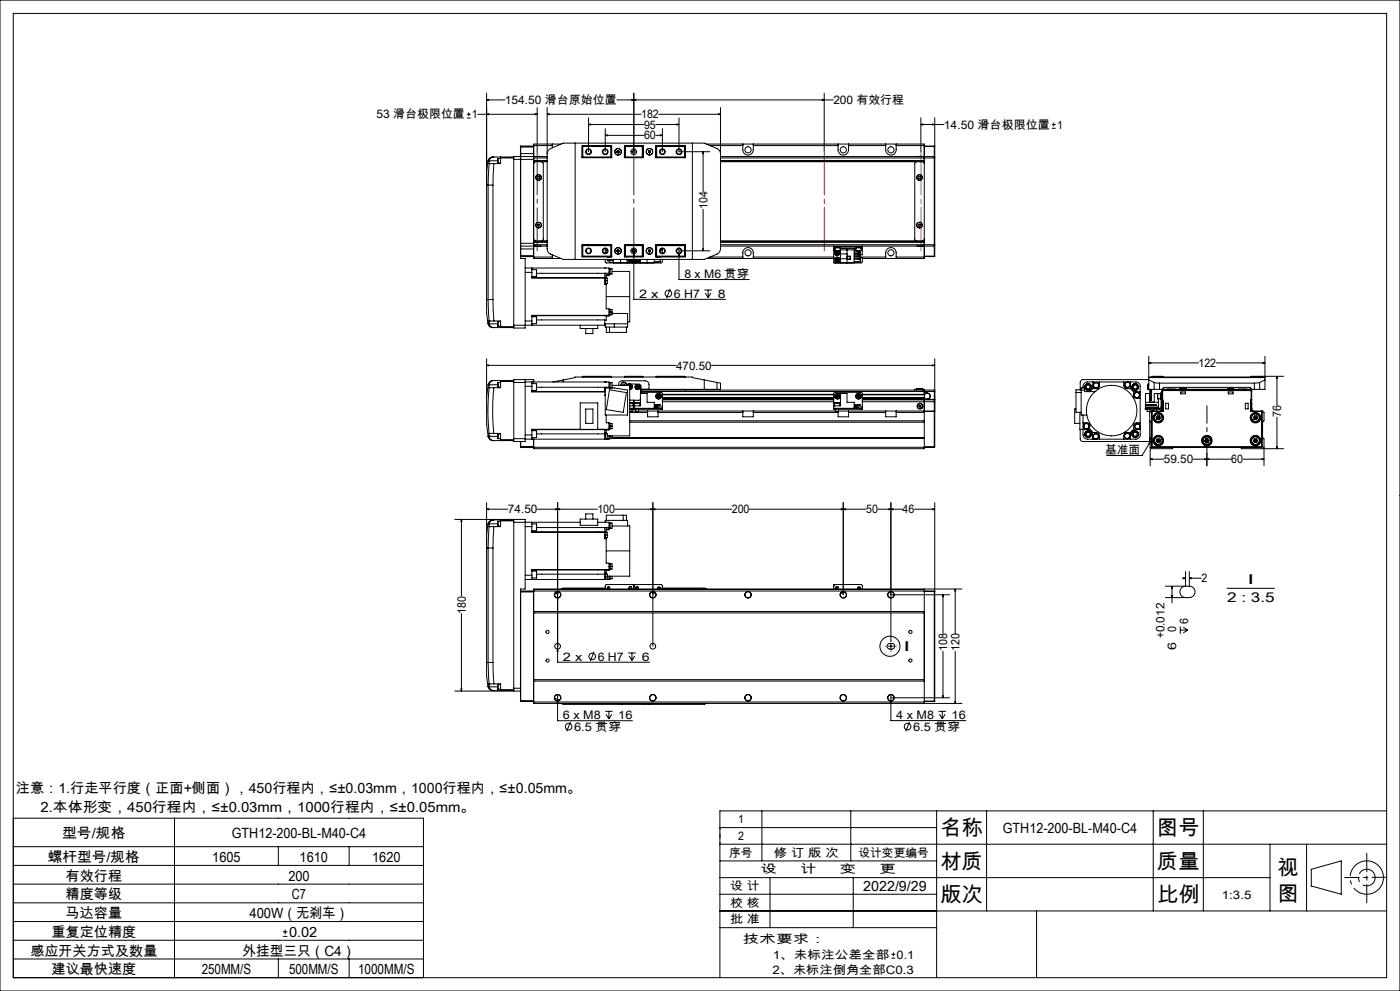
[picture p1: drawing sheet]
<svg xmlns="http://www.w3.org/2000/svg" width="420mm" height="297mm" viewBox="0 0 420 297" stroke-linecap="round" stroke-linejoin="round" font-family="sans-serif">
<g fill="none" stroke="#000" stroke-width=".3">
<path d="M0 0h420v297h-420zM4 4h412v289h-412zM140.1 35.4h1.1M140.1 34.3h1.1M140.6 33.7v1.1M143.3 34.3h17.8M146 29.9l.6-.1v.3zM146 34.3l.6-.2v.3zM146 27.9v61.9M146 29.9h5.5M160.5 34.1l.6 .2-.6 .1zM161.1 32.2v13.3"/>
<path d="M164.1 34.3l.6-.2v.3zM164.1 32.2v42.7l.3 .6 .8 .7 3.8 1.5h42.3l4.4-1.9 .4-1.2v-42.4M164.1 34.3h28.2M176.6 37.3l.6-.2v.4zM176.6 37.3h16.6M176.6 35.3v10.2M181.6 38.6v6.9M189.5 29.8l.6 .1-.6 .2zM190.1 29.9l.6-.1v.3zM190.1 27.9v17.6M196.7 37.3h7M197.6 34.3h18.5"/>
<path d="M198.7 38.6v6.9M203.1 37.1l.6 .2-.6 .2zM203.7 35.3v10.2h9.2M215.5 34.1l.6 .2-.6 .1zM246.7 29.8l.6 .1-.6 .2zM247.3 27.9v17.6M250 29.9h-64.9M276.3 37.3l.6-.2v.4zM276.3 37.3h6.9M276.3 35.3v10.2M279.8 37.1l.6 .2-.6 .2zM280.4 35.3v11.8"/>
<path d="M315.6 38.4h1.1M315.6 37.3h1.1M316.1 36.8v1.1M146.4 48.3l-.4 3.2v4h.4M146.4 48.3l.3 .1M146.4 55.5h1.5M146.4 55.5v34.3M146.7 49l-.3 6.5M146.7 49h.1M146.7 49h1.5M146.7 48.4v.6M146.7 48.2v.2"/>
<path d="M146.7 48.2h2.6M147.9 55.5v34.3M148.1 47.1h-.1a1.51 1.51 0 0 0-1.6 1.2M148.1 47.1a1.5 1.5 0 0 0-1.4 1.1M148.1 47.1h6M148.2 49l-.3 6.5M149.4 47.5v1.4M149.4 47.5h.8M149.4 48.9h.8M150.2 47.1v.2M150.2 47.3v1.7h-2M150.2 47.3h3.9"/>
<path d="M154.1 47.8v49.7M154.1 47.8h6M156.1 46.9v30.6h1.5v20.8h-3.5v-.8M156.1 46v.9M156.1 46h4M156.1 44.1h4M156.2 46.9v26.9M156.2 43.8v3.1M156.2 43.8l-.1 2.2M156.2 46.9l-.1 .1M156.2 43.8h3.9M160.1 46.9v26.9"/>
<path d="M160.1 43.8v3.1M160.1 46.9v.1M160.1 43.8h.1M160.1 46.9h.1M160.1 47v.8M160.1 47.8v25.1M160.1 48.1h4M160.1 43.6h5.6M160.1 47.3h4M160.5 46.9h1.8M161.4 52.9h.3l.2 .3-.2 .3h-.3l-.2-.3zM162.4 48.5l.6 .4v22.8l-.6 .5"/>
<path d="M164.1 48.5h-3.4l-.6 .5M164.1 46.9h-10v.9M164.1 46.1l.2-.7 .6-.7 4.1-1.8h42.3l4.1 1.8 .5 .5 .2 .9M165.7 43.2v1.1M168.3 43.2h-8.2v3.7M172.5 42.9v34.8M174.6 46.9h.1M174.6 43.7h8.9v3.6h-8.9zM174.7 43.8v3.5M174.7 43.8h8.8M174.7 43.8l.1 .1M174.8 47.1h8.5"/>
<path d="M174.8 43.9h8.5M174.8 43.9v3.2M174.8 47.1l-.1 .1h8.8M181.6 40.6l.6-.2v.3zM181.6 40.6h11.6M183.3 43.9l.1-.1v3.4l-.1-.1M183.3 43.9v3.2M185.1 45.6l.3 .2M185.1 45.3v.3M185.4 45.2l.3 .1M185.4 45.2l-.3 .1M185.7 45.3v.3"/>
<path d="M185.7 45.6l-.3 .2M187.3 43.7l.1 .1M187.3 43.7h5.6v3.6h-5.6zM187.3 43.8h5.6l-.2 .1M187.4 43.8v3.4l.2-.1M187.4 43.8l.2 .1M187.6 47.1h5.1M187.6 43.9h5.1M187.6 43.9v3.2M192.7 43.9v3.2M192.7 47.1l.2 .1h-5.6M194.6 45.6l.2 .2"/>
<path d="M194.6 45.3v.3M194.8 45.2l.3 .1M194.8 45.2l-.2 .1M195.1 45.3v.3M195.1 45.6l-.3 .2M196.7 40.6h2M196.7 43.7h8.9v3.6h-8.9zM196.7 43.8h8.9M197 43.9l-.1-.1v3.4l.1-.1M197 47.1h8.4M197 43.9h8.4M197 43.9v3.2"/>
<path d="M197.4 43.7v.1M198.1 40.4l.6 .2-.6 .1zM205.4 43.9v3.2M205.4 47.1l.2 .1h-8.9M205.6 43.8v3.5M205.6 46.9h.1M205.6 43.8l-.2 .1M207.7 42.9v34.8M210.9 45.5l.2 .6h-.3zM210.9 45.5v11.9M211.9 43.2h65.4v34.3h-18.6M213 43.6h9.8"/>
<path d="M216.1 48.5h60.6l.6 .5M216.1 46.9h64.2M216.1 48.1h61.2M216.1 47.3h64.2M222.8 43.2v1.7a1.57 1.57 0 0 0 1.6 1.6 1.57 1.57 0 0 0 1.6-1.6v-1.7M226 43.6h25.4M251.4 43.2v1.7a1.57 1.57 0 0 0 1.6 1.6 1.57 1.57 0 0 0 1.6-1.6v-1.7M254.6 43.6h11.1M265.7 43.2v1.7a1.57 1.57 0 0 0 1.6 1.6 1.57 1.57 0 0 0 1.6-1.6v-1.7M268.9 43.6h8.4M275 48.5l-.6 .4v22.8l.6 .5M275.1 46.9h1.8"/>
<path d="M275.5 53.1l.3-.2h.3l.1 .4-.3 .2-.3-.1zM277.3 43.8h3M277.3 43.9h3M280.3 46.9v.4M280.3 47.3h.1M280.3 46.9l.1 .2M280.3 43.8v.1M280.3 43.9v3M280.3 47.3v26M280.4 47.1v.2M280.4 47.3v26M156.1 76.6h4"/>
<path d="M156.1 72.9h4M156.1 73.7l.1 .1M156.1 74.6h4M156.1 76.8l.1 .1M156.2 73.8v3.1M156.2 73.8h7.9M156.2 76.9h3.9M160.1 73.8v3.1M160.1 71.6l.5 .6h3.5M160.1 73.7h.1M160.1 72.9v.8M160.1 73.8v3.7h8.2"/>
<path d="M160.1 72.5h4M160.1 77h5.6M160.1 73.3h4M160.1 73.7v.1M160.1 76.8v.1M160.5 73.8h1.8M161.3 67.4l.2-.2 .3 .1 .1 .3-.3 .2zM165.7 76.4v1.1M174.6 73.8h.1M174.6 73.4h8.9v3.6h-8.9zM174.7 73.4v3.5M174.7 76.9h8.8"/>
<path d="M174.8 73.6v3.2M174.8 76.8h8.5M174.8 73.6h8.5M174.8 76.8l-.1 .1M181.6 77.7v.8l.3 .3h8M181.6 74.5v1.4M181.9 75.1h.4M181.9 74.6v.5M182.2 77h.1M182.2 77.7v.4h1.8M182.3 75.2l-.1 .3M182.4 78.1h.3"/>
<path d="M182.9 78.1v.6h1.1M182.9 76.9v.1M183.3 73.6l.1-.1v3.4l-.1-.1M183.3 73.6v3.2M183.5 73.5h-8.8l.1 .1M184 77.7v1.1h12.3v-1.1M185.1 75.3l.3 .2M185.1 75v.3M185.4 74.9l.3 .1M185.4 74.9l-.3 .1M185.7 75v.3M185.7 75.3l-.3 .2"/>
<path d="M186.2 77.7v1.1M187.3 73.4h5.6v3.6h-5.6zM187.3 73.5h5.6l-.2 .1M187.4 76.9l-.1 .1M187.6 73.6l-.2-.1v3.4M187.6 73.6v3.2M187.6 76.8h5.1M187.6 73.6h5.1M187.6 76.8l-.2 .1M187.9 76.9v.1M188 76.9v.1M188.1 77.7v1.1"/>
<path d="M188.2 78h1.5M188.2 78h1.6M188.2 77.7v.3M188.4 78a.78 .78 0 0 0 .9 .5 .78 .78 0 0 0 .6-.8 .78 .78 0 0 1-.6 .9 .78 .78 0 0 1-.9-.6zM188.6 76.9v.1M188.8 78l.2 .2M189.1 78l-.1 .2M189.3 78l.1 .1M189.4 78.1l-.4 .1M189.4 78v.1M189.7 78h.1M189.7 75.1h.1"/>
<path d="M189.7 75.3l.1 .2M189.8 75.1h-.1M189.8 75v.1M189.8 77.7v.3M189.8 74.9h.6M190.1 76.1l.2 .6h-.3zM190.1 74.3v15.4h27.6M190.4 77.7a.78 .78 0 0 0 .6 .9 .78 .78 0 0 0 .9-.6 .76 .76 0 0 1-.9 .5 .76 .76 0 0 1-.6-.8M190.5 78h.1M190.5 75.1h.1M190.5 78h1.6M190.5 75v.1"/>
<path d="M190.5 77.7v.3M190.5 75.3l-.1 .2M190.8 78l.4 .2M191.2 78v.2M191.5 78l-.3 .2M191.7 76.9v.1M192.1 77.7v.3M192.1 77.7v1.1M192.3 76.9v.1M192.7 76.8l.2 .1h-5.6M192.7 73.6v3.2M194.1 77.7v1.1"/>
<path d="M194.6 75.3l.2 .2M194.6 75v.3M194.8 74.9l.3 .1M194.8 74.9l-.2 .1M195.1 75v.3M195.1 75.3l-.3 .2M196.7 73.4h8.9v3.6h-8.9zM196.7 76.9h8.9M196.7 73.5h8.9l-.2 .1M197 73.6l-.1-.1v3.4l.1-.1M197 73.6v3.2M197 76.8h8.4"/>
<path d="M197 73.6h8.4M197.3 76.9v.1M197.3 78.4v.3h-1M197.4 76.9v.1M198 75.1h.3M198 77h.1M198 77.9v-.2v.7h-1.7M198.3 75.1h-.3M198.3 74.6v.5M198.7 77.7v.9l-.3 .2h-8M198.7 74.5v1.4M203.7 76.1l.2 .6h-.3z"/>
<path d="M203.7 74.3v9.5h21.1M203.7 75.2h9.2M205.4 73.6v3.2M205.4 76.8l.2 .1M205.6 73.4v3.5M205.6 73.8h.1M210.8 74.6h.3l-.2 .6zM210.9 62.8v12.4M211.9 77.5h38.2M213 77h9.8M216.1 72.5h61.2M216.1 73.8h64.2"/>
<path d="M216.1 73.3h64.2M222.8 77.5v-1.7a1.57 1.57 0 0 1 1.6-1.6 1.57 1.57 0 0 1 1.6 1.6v1.7M226 77h24.1M250.1 74h.5M250.1 74v.5M250.1 74.5v4.3h6.2v-3.9M250.1 73.8v.2M250.1 74.9h.4M250.1 74.5h.4M250.4 74v.3h1.7v-.3M250.5 75.1h1M250.5 75.1h1.6"/>
<path d="M250.5 74.3v.8M250.6 73.8v.2M250.6 74h7.7M250.7 77.7l.1 .4M250.7 77.7l.4 .1M250.8 76l.3 .2M250.8 75.1a.77 .77 0 0 0-.4 1.1 .77 .77 0 0 0 1.1 .3 .77 .77 0 0 0 .3-1M250.8 78.1l.4 .1M250.8 75.6v.4M250.8 75.6l.3 .2M250.9 75.1a.74 .74 0 0 0-.5 1 .74 .74 0 0 0 1 .4 .74 .74 0 0 0 .4-1M251 77.4l.5 .1"/>
<path d="M251 77.4l-.3 .3M251 77.4l.1 .4M251.1 77.8l.4 .2M251.1 77.8l.1 .4M251.1 77.8l-.3 .3M251.1 75.8l.4 .3M251.1 75.8v.4M251.2 75.4l-.4 .2M251.2 75.4l.3 .2M251.2 75.4l-.1 .4M251.4 75.1l.4 .4M251.5 77.5v.5"/>
<path d="M251.5 77.5l-.4 .3M251.5 76.1l-.4 .1M251.5 75.1l.3 .4M251.5 78l-.3 .2M251.5 75.6v.5M251.5 75.6l-.7 .4M252.1 75.1h-.6M252.1 74.3v.8M252.1 74.9l4.7 .1M252.1 74.5h4.7M252.1 74.9v3.9M252.1 76.1h2"/>
<path d="M252.1 77.5h2M254.1 74.9v3.9M254.2 76.8h.9v.9h-.9zM256.3 75.5h1.8v.4h-1.8M256.3 76.2h1.8v.5h-1.8M256.3 77h1.8v.4h-1.8M256.3 77.7h1.8M256.7 74v.3h1.7M256.8 75.1h1.5M256.8 74.3v.8M257.4 75.1v.4M257.4 75.9v.3"/>
<path d="M257.4 76.7v.3M257.4 77.4v.3M257.4 78.4v.3h-1.1M257.4 75.9l.2 .3 .4-.3M257.4 77.7l.3-.2 .3 .2M257.5 75.5h.4M257.6 77.5h.2M258.1 75.7v.2M258.1 77.7v.2M258.1 77.3h.6v1.2l-.3 .3h-8.1M258.1 77.7v.7h-1.8M258.1 77h7.6"/>
<path d="M258.3 74h.4M258.3 73.8v.2M258.3 74.5h.4M258.4 74.3h.1M258.4 74l-.1 1.1M258.7 74v.5M258.7 73.8v.2M258.7 74.5v1.9h-.6M265.7 77.5v-1.7a1.57 1.57 0 0 1 1.6-1.6 1.57 1.57 0 0 1 1.6 1.6v1.7M268.9 77h8.4M275.1 73.8h1.8M275.5 67.4l.3-.2 .4 .4-.3 .2-.3-.1z"/>
<path d="M277.3 71.6l-.5 .6h-60.7M277.3 76.9h3M277.3 76.8h3M280.3 73.3h.1M280.3 73.3v.5M280.3 76.8h.1M280.3 76.8v.1M280.3 73.8v3M280.4 73.3v.3M280.4 73.6l-.1 .2M280.4 76.8l-.1 .1M280.4 73.6v3.2"/>
<path d="M146 89.8v4l.4 3.1M146 89.8h.4M146.4 96.9a1.48 1.48 0 0 0 1.7 1.3M146.4 89.8h1.5M146.4 89.8l.3 6.4M146.7 96.2h1.5M146.7 96.2h.1M146.7 96.2v.7M146.7 97a1.44 1.44 0 0 0 1.4 1.2M146.7 96.9h-.3M146.7 96.9v.1M146.7 97h2.6"/>
<path d="M147.9 89.8l.3 6.4M148.1 98.2h6M148.2 96.2h2v1.7M149.4 96.3v1.5M149.4 96.3h.8M149.4 97.8h.8M150.2 97.9v.3M150.2 97.9h3.9M157.6 80.3h25.1v1.6M157.6 96.2h2M157.6 81.6h2M159.6 83.2l22 .1v1.7"/>
<path d="M159.6 80.3v1.3M159.6 96.2v1.3M159.6 81.6v1.7h21.8M159.6 82.9h1.3M159.6 80.8h1.3M159.6 97h1.3M159.6 94.9h1.3M159.6 94.6h23.1M160.9 94.9l.1 2M160.9 97h.1M160.9 80.8v2.1M160.9 94.9v2.1"/>
<path d="M161 80.9h.1M161 80.9l-.1 2M161 95.9l20.4 .1M161 81.9h21.7M174.1 97.5v1h5.2v-1M175.7 98.5v1.5h2.2v-1.5M181.4 83.3v.8M181.4 84.1v1.2h.5M181.4 81.9v1.4M181.4 81.9h.1M181.4 97.5h.1M181.4 80.3h.1"/>
<path d="M181.4 96v1.5M181.4 84.1h.8M181.4 97h6.9M181.4 83.1h.5M181.6 83.4h.6v.7M181.9 84.9v.4M181.9 85.3v7.3h.8v1.9M181.9 83.1v.3M181.9 88.9h7M181.9 98v1.6h6v-1.6M182.2 84.1v.8l-.8 .1M182.7 94.5v.1"/>
<path d="M182.7 92.7h.4v1.7h-.4M182.7 94.6l-.8 .1v1.3h-.5M182.7 81.9v.4M182.7 82.3h-.8v.8M182.7 80.5h.4v1.7h-.4M182.7 82.3v.3h-.8M182.7 94.5h-23.1v1.7M182.7 93.6h.9M182.8 92.7v1.7M182.8 80.5v1.7M182.8 98v1.6M183.1 92.8h.5v.8"/>
<path d="M183.1 80.5h.5v1.6h-.5M183.6 93.6v.7h-.5M183.6 81.3h5.3v7.6M183.6 93.9h4.7v4.1h-6.7v-.5h-27.5M184.3 97v1M188.9 88.9v7.6h-.6M201.1 86.6l-1.1 2.8M211.3 86.9h2.3M211.6 87.8l.8 1.4M212.4 86.9v2.3M213.3 87.8l-.9 1.4M146 109.5l.6-.1v.2z"/>
<path d="M146 119.1v8l.4 3.7M146 107.5v11.6M146 109.5h56.8M146.4 115.3h.1M146.4 115.3l.3 .1M146.4 115.3l-.4 3.8M146.7 116.2a67.2 67.2 0 0 0 0 13.7M146.7 116.2h1.4M146.7 115.4v.8M146.7 115.3v.1M146.7 116.2h.1M146.7 115.3h2.6"/>
<path d="M148.1 116.2a73.9 73.9 0 0 0 0 13.7M148.2 114a1.53 1.53 0 0 0-1.8 1.3M148.2 114a1.4 1.4 0 0 0-1.5 1.3M148.2 114h5.9M149.3 115.3l.1 .8M149.4 114.6l-.1 .7M149.4 114.6v1.5M149.4 114.6h.8M149.4 116.1h.8M150.2 114v.3M150.2 114.3v1.9h-2.1M150.2 114.3h3.9"/>
<path d="M154.1 114.6h3.5M154.1 114.6v16.9M157.6 113.8v.8M157.6 114.5h25.1v1.6M157.6 114.6v16.9M157.6 115.8h2M159.6 114.5v1.3M159.6 115.8v1.7h21.8v-1.2h2.9l4 .6v7.5h-6.7v-8.1M159.6 117h1.3M159.6 115h1.3M159.6 117.3h21.8M160.1 113.8h-6v.8"/>
<path d="M160.1 113.8v.7M160.9 115v2M161 115h.1M161 115l-.1 2M161 116.1h21.7M169 113.9v.6M169 113.9l3.5-.7v-.2h35.2v.2l3.6 .7M169 113.9l-3.1 .6M174.7 112.9h8.7M174.7 112.9v.1M181.4 114.5h.1M181.6 118.2v.2"/>
<path d="M181.6 114.5h.1M182.7 116.1v.2M182.7 114.6l.1 1.7M182.8 114.6l.8 .1v1.6M182.8 116.8l5.1 .8-.9 6-5.1-.8zM183.1 114.6v1.7M183.4 112.9v.1M183.6 115.5h5.3M185.6 115.5a1.18 1.18 0 0 1 1.1-1.4h6.9a1.14 1.14 0 0 1 1.1 1.2v1.4h20.4M186.3 115.5a.89 .89 0 0 1 .8-1 .89 .89 0 0 1 .9 1l.5-.5 3.4 .2 .4 .5-.1 2.2M186.4 115.5a.77 .77 0 0 1 .7-.9 .77 .77 0 0 1 .8 .9M186.9 115.5a.3 .3 0 0 1 .2-.4 .3 .3 0 0 1 .3 .4"/>
<path d="M187.4 112.9h5.5M187.4 112.9v.1M188.3 115.5a.76 .76 0 0 1 1.4 .1 .76 .76 0 0 1-.8 1.1 .75 .75 0 0 0 .8-1.1 .75 .75 0 0 0-1.3-.1M188.9 115.5v15.1h-6.7M188.9 116.3h.2M188.9 115.5l.4 .1M188.9 115.9h.1M188.9 115.6l.1 .3M189 115.9l.1 .4M189 115.9l.4 .1M189.3 115.6l.1 .4M189.3 115.6l-.4 .4"/>
<path d="M189.4 116l-.3 .3M190.1 119.9v2.8M190.9 115.9l.1 .4M190.9 115.9l.8 .2M191 116.3l.4 .1M191.2 115.6l-.3 .3M191.2 115.6l.4 .1M191.2 115.6l.1 .4M191.3 116l-.3 .3M191.3 116l.1 .4M191.6 115.7l.1 .4M191.6 115.7l-.3 .3"/>
<path d="M191.7 116.1l-.3 .3M192.1 119.6l-.4 .4-2.8-.1M192.2 117.6h6.3l.2 .4v4M192.2 116.9h88.1M192.2 117.3h88.1M192.3 116.6h2.4M192.9 112.9v.1M196.8 112.9h8.8M196.8 112.9v.1M197.2 118.6v.4M197.2 118.6l.7 .3M197.2 119l.4 .2"/>
<path d="M197.5 118.3l.4 .2M197.5 118.3l-.3 .3M197.5 118.3l.1 .9M197.9 118.5v.4M197.9 118.5l-.7 .5M197.9 118.9l-.3 .3M198.7 119.2h51.4M198.7 118.2h51.4M198.7 118.3h51.4M198.7 119.8h51.4M198.7 119.7h51.4M198.7 119.3h51.4"/>
<path d="M205.6 112.9v.1M205.6 116.7v.2M211.3 113.9v2.8M211.3 113.9l3.8 .7M213.5 109.5h66.9M215.1 114.6l1 .2v1.9h-1M215.1 114.6v2.1M250.9 118.8l.3 .4M251 118.5l-.1 .3M251 118.5l.6 .5M251.3 118.7l-.4 .1M251.3 118.7l-.1 .5"/>
<path d="M251.4 118.3l.3 .3M251.4 118.3l-.4 .2M251.4 118.3l-.1 .4M251.6 119l-.4 .2M251.7 118.6l-.1 .4M251.7 118.6l-.4 .1M257.2 118.6v.4M257.2 118.6l.8 .3M257.2 119l.4 .2M257.5 118.3l.4 .2M257.5 118.3l-.3 .3M257.5 118.3l.1 .9"/>
<path d="M257.9 118.5l.1 .4M257.9 118.5l-.7 .5M258 118.9l-.4 .3M258.7 118.2h18.6M258.7 119.2h18.6M258.7 118.3h18.6M258.7 119.8h21.6M275 116.4h1.7M275 116.6v.1M275 116.7h-.6v.2M275 116.6h1.7M275 116.4v.5"/>
<path d="M275 116.7h1.7M276.7 116.6l-.1 .1M276.7 116.7h.6v3M276.7 116.4v.5M277.3 119.2l-18.6 .1M277.3 119.7v14.8h-117.2v-2.9M277.3 119.2h.1M277.3 118.2h.1M277.3 119.7h.1M277.3 117.8h.8M277.3 119.7h3M277.3 117.9h.8"/>
<path d="M278.1 117.8a.98 .98 0 0 1 1 .8 .98 .98 0 0 1-.8 1.1M278.1 117.9a.88 .88 0 0 1 .9 .8 .88 .88 0 0 1-.9 .9M278.1 117.8v.1M278.1 119.6v.1M278.1 119.6l-19.4 .1M279.8 109.4l.6 .1-.6 .1zM280.3 119.7l.1 .1M280.3 116.9v.4M280.3 119.7v.1M280.3 119.8v.6M280.3 117.3v2.4M280.4 119.8h-.1"/>
<path d="M280.4 119.8l-.1 .6M280.4 107.5v26.4M322.8 117.6h1.5M324.3 116.8h-1.5v6.8h1.5M324.3 116.9h1.1M325.9 115.6l.5-.3 .6 .3v.7l-.6 .3-.5-.3zM327.7 116.5a1.37 1.37 0 0 1-1.3 .9M327.7 116.5h1.5l.2 .2M327.9 114.5l-.2 2M328.5 117.4h.1M328.5 117.4h-3.1v-1.1h-1.1v8.1h1.7M328.8 114.6a.83 .83 0 0 1 .9 .9 .83 .83 0 0 1-.9 .8"/>
<path d="M328.8 114.6a.83 .83 0 0 0-.8 .9 .83 .83 0 0 0 .8 .8M329.8 114.5v1.1l-.3 .6 .2 .3M337.1 114.5v1a.96 .96 0 0 0 1 1h1.2l.8 .8M338.1 114.5h-11.9a1.42 1.42 0 0 0-1.3 1.8M338.4 114.5h2.4a1.27 1.27 0 0 1 1.3 1.3v11.9M339.1 114.5l.2 2.1M339.8 117.2l.3 .1M340 119.3l.3-.2 .6 .3h1.2M340.1 117.3l2 .2M340.1 117.3v1.4l-.3 .2M340.2 118.4a.85 .85 0 0 0 .9 .8 .85 .85 0 0 0 .8-.8M340.2 118.4a.85 .85 0 0 1 .9-.8 .85 .85 0 0 1 .8 .8"/>
<path d="M340.2 118.4a.85 .85 0 0 1 .9-.9 .85 .85 0 0 1 .8 .9M340.2 115.4h.7l.3 .6-.3 .6h-.7l-.3-.6zM344.3 115.2l.1 1.6M344.4 115.2h-.1M344.4 115.1l-.1 .1M344.4 115.2v1.6M344.4 115.1v.1M344.4 116.8h.8M344.4 115.2h.2M344.4 115.1h.2M344.6 108.8l.6-.2v.3zM344.6 106.8v9.9h1.7"/>
<path d="M344.6 108.8h14.9M344.6 113.8h-19.7a.84 .84 0 0 0-.8 .8v2.2M344.6 113h34.9M344.6 113.2h34.9M344.6 113.9l1.7 .7M344.9 116.8v3.7M345.2 119.4v.6h.3v-.6M345.2 119.4h.3M345.2 116.7v2.7M345.5 112.9h3.4M345.5 112.9v.1M345.5 116.7v2.7"/>
<path d="M346.3 114.6l1.5 .2M346.3 116.7h1.5M346.3 114.6v2.1M347.3 118v1.5M347.3 119.5h.8M347.3 118h.8M347.5 118l-1.2-.1v2.6h-1.4v-2.6h-1.3v4.5M347.5 119.5v2.9M347.8 116.7h.9M347.8 114.8h28.5M347.8 114.8v1.9M348.3 117.9h-.2v1.7h.2"/>
<path d="M348.3 118h.4M348.3 118v4M348.7 117.6h-.4v.4M348.7 116.7v4.2M348.7 116.7l.4-.6h26l.4 .6M348.7 119.8l.1 .6M348.7 116.6h26.7M348.7 116.6v.5M348.7 119.9v1M348.8 119.8l.2 .6M348.8 119.7v.1M348.8 119.7l-.1 .1"/>
<path d="M348.8 119.8h-.1M348.8 117.3v2.4M348.9 112.9v.1M349.1 116.9v.1M349.1 117l-.3 .3M349.1 116.9l-.4 .3 .1 .1M349.1 116.9h26M349.1 117h26M350.2 116.9v-.2h.6v.2M352.5 116.6v.1M354 116.6l.1 .1M354 116.4h1.8"/>
<path d="M354 116.6h1.8M354 116.4v.2M354.2 117.5h1.4v.5h-1.4zM355.8 116.6l-.1 .1M355.8 116.4v.2M364.8 108.8h14.7M368.3 116.6l.1 .1M368.3 116.4h1.8M368.3 116.6h1.8M368.3 116.4v.2M368.5 117.5h1.4v.5h-1.4zM370 116.7h.1"/>
<path d="M370.1 116.4v.2M371.7 116.6v.1M373.3 116.9v-.2h.6v.2M375.1 117l.3 .3M375.1 116.9v.1M375.1 116.9l.3 .2v.2M375.2 112.9h3.4M375.2 112.9v.1M375.3 119.8l-.2 .6M375.3 119.8h.2M375.4 119.7l.1 .1M375.4 119.7l-.1 .1"/>
<path d="M375.4 117.3v2.4M375.4 116.6v.5M375.4 119.9v1M375.5 119.8l-.2 .6M375.5 116.7h.8M375.5 116.7v4.2M376.3 116.7h1.6M376.3 114.8v1.9M377.9 114.6l-1.6 .2M377.9 114.6v2.1M378.5 112.8l.1 .1M378.6 112.9v.1"/>
<path d="M378.9 108.6l.6 .2-.6 .1zM379.5 106.8v9.9h-1.6M379.5 113.9l-1.6 .7M383.1 112.8l.1 .6h-.3zM383.1 112.8v8.7M385.1 112.8l-9.9 .1M146.4 130.8a1.46 1.46 0 0 0 1.8 1.2M146.4 130.8h.1M146.7 129.9h1.4M146.7 129.9v.9M146.7 130.8h.1M146.7 130.8a1.39 1.39 0 0 0 1.5 1.2"/>
<path d="M146.7 130.8h-.3M146.7 129.9h.1M146.7 130.8h2.6M148.1 129.9h2.1v1.9M148.2 132h5.9M149.3 130.8l.1 .7M149.4 130.1l-.1 .7M149.4 130.1v1.4M149.4 130.1h.8M149.4 131.5h.8M150.2 131.8v.2M150.2 131.8h3.9"/>
<path d="M154.1 131.5v.8h3.5v-.8M154.1 131.5h3.5M156.1 133.8h4M156.1 132.3l.1 1.8M156.2 132.3v1.8M156.2 134.1h3.9M157.6 130.3h2M159.6 130.3v1.3M159.6 131.2h1.3M159.6 129.1h1.3M159.6 128.8h23.1M160.1 131.6v2.5"/>
<path d="M160.9 129.1v2.1M161 130h20.4M174.1 120.8h5.2v7.9h-5.2zM174.1 128.7h-14.5v1.6M175.7 122.6h2.2v4.3h-2.2zM179.3 128.7h3.4M181.4 128.8h.1M181.4 128.8v1.2M181.4 130v1.6M181.4 131.6h.1M181.4 130h.8v1.6h-.6M181.4 129.6h.5"/>
<path d="M181.6 130v1.6M181.9 129.6v.4M181.9 124.4v2.3h.8v2M181.9 131.6h.1M182.7 128.7v.1M182.7 126.9h.4v1.6h-.4M182.7 128.8h-.8v.8M182.7 130.6v1h-25.1M182.7 127.7h.9M182.8 126.9v1.6M182.8 130.6v.9M183.1 126.9h.5v.8"/>
<path d="M183.1 130.6v.9h-.4M183.1 131.4h94.2M183.6 127.7v.8h-.5M183.6 130.6v.8M183.6 131.1h93.7M188.9 120.8h1M188.9 123.3h.6zM188.9 123.6h5.4M188.9 126.1h88.4M188.9 126.5h88.4M188.9 121.6h3.2v-3.7h2v2.7h2.2v1.8M188.9 122.4h.8"/>
<path d="M188.9 122.7h.8M189.5 122.7v.6M189.5 123.2h1.2M189.7 122.7h.4M189.7 122.4h.9M189.7 122.4v.3M189.9 120.8v.8M190.1 122.7h.5M190.4 120.8h1.5M190.4 120.8v.8M190.6 122.4h7.7M190.6 122.7h7.7"/>
<path d="M190.6 122.4v.3M190.7 123.3h.1M190.7 122.7v.6M190.8 123.3h.8M191.6 123.3h-.8M191.6 122.7v.6M191.6 123.2h2.7M191.9 120.8v.8M194.3 123.2h3.1M194.3 123.2v1.7h3.1v-1.7M196.3 121.4h1.7h-1.7M197.3 122v.2h-1"/>
<path d="M197.4 123.2h25.4M197.4 123.6h25.4M198.3 122.4h.4M198.3 122.4v.3M198.7 122.4v.3h-.4M198.7 122v.4M198.7 122h-2.4M198.7 120.4h51.4M222.8 123.2h3.2M222.8 123.2v1.7h3.2v-1.7M226 123.2h24.7M226 123.6h25.4"/>
<path d="M250.1 122.4h.5M250.1 121.6h2v-3.7h2v2.7h2.2v1.8M250.4 120.8h1.5M250.4 120.8v.8M250.6 122.4h7.7M250.6 122.4v.3M250.6 122.7h7.7M250.7 123.3h.1M250.7 122.7v.6M250.8 123.3h.8M251.6 123.2h3M251.6 123.3h-.8"/>
<path d="M251.6 122.7v.6M251.9 120.8v.8M254.6 123.2h11.1M254.6 123.6h11.1M254.6 123.2v1.7h-3.2v-1.6M256.3 121.4h1.8h-1.8M257.4 122v.2h-1.1M258.3 122.4h.4M258.3 122.4v.3M258.7 122v-4.1l-.2-.3h-7.9l-.5 .4v4.7h.5M258.7 122.4v.3h-.4M258.7 122v.4"/>
<path d="M258.7 122h-2.4M258.7 120.4h21.6M265.7 123.2h3.2M265.7 123.2v1.7h3.2v-1.7M268.9 123.2h11.4M268.9 123.6h8.4M275.9 121.4l.3 .1-.1 .5h-.3l-.1-.4zM277.3 123.3h3M277.3 133.9h3M280.3 133.9h.1M280.3 133.9v.2M280.3 123.2v.1"/>
<path d="M280.3 134.1h-120.2M280.3 120.4v2.8M280.3 123.3v10.6M280.4 133.9l-.1 .2M322.8 122.6h-.4v4.3h1.6M324 123.6v5.1h1.8M324.1 128.7v2.8a.84 .84 0 0 0 .8 .8h20.2M324.9 126.7h1.2l.5 .3 .3-.2M324.9 128.7l1.6 .1M324.9 124.4v5.9a1.33 1.33 0 0 0 1.3 1.3h2.4M325 127.7a.86 .86 0 0 1 .9-.9 .86 .86 0 0 1 .9 .9M325.1 127.7a.85 .85 0 0 1 .8-.8 .85 .85 0 0 1 .9 .8"/>
<path d="M325.1 127.7a.85 .85 0 0 0 .8 .9 .85 .85 0 0 0 .9-.9M326.1 129.5h.6l.4 .6-.4 .6h-.6l-.3-.6zM326.5 128.8h.4M326.5 128.8a1.81 1.81 0 0 1 1.4 2.2v.6M326.9 128.8l.8 .8h1.1a1.09 1.09 0 0 1 1 1v1M327.2 127.2l-.3 .1v1.5M337.3 129.6l.2 .3-.3 .4-.1 1.3M337.6 129.4l.2 .2h1.5M338.1 129.8a.85 .85 0 0 0-.8 .8 .85 .85 0 0 0 .8 .9M338.1 129.8a.85 .85 0 0 1 .9 .8 .85 .85 0 0 1-.9 .9M338.1 129.7a.86 .86 0 0 0-.8 .9 .86 .86 0 0 0 .8 .9M339.2 130l-.1 1.6"/>
<path d="M339.3 129.6l-.1 .4M340 129.8l.6-.3 .5 .3v.7l-.5 .3-.6-.3zM342.1 126.7h-1a.96 .96 0 0 0-1 1v1.1l-.8 .8M342.1 128.7h-1a1.55 1.55 0 0 0-1.9 1.3M342.1 127.9v2.4a1.26 1.26 0 0 1-1.3 1.3h-11.9M343.6 120.6h3.9M343.7 122h3.8v.2h-3.8zM344 122.4h-.4v.3h.4M344 122.4h3.9M344 121.4h.7zM344 122.7h1.2M344 122.4v.3"/>
<path d="M344.1 123.3h.9M344.1 123.3h.8M344.1 122.7v.6M344.9 126.1l.4 .4v4.6l-.2 .3v8.2M344.9 123.3v9M345 121.4h.4zM345 123.3h-.1M345 122.7v.6M345.1 132.5l-.2 .6-.3-.1zM345.1 132.5l-2.5 4h-10.6M345.1 137.6l.6-.1v.3zM345.1 137.6h4"/>
<path d="M345.1 134.1l.4 .4h6.1l.5-.4M345.2 122.7h.8M345.2 122.4v.3M345.5 123.3h.2M345.5 133.9h.2M345.5 133.9l.2 .2M345.5 123.3v10.6M345.7 133.9v.2M345.7 134.1h32.8M345.7 123.3h3.3M345.7 133.9h32.8M345.7 123.3v10.6"/>
<path d="M345.7 121.4h.4zM346 122.4v.3M346 122.7h1.9M346.1 122.7v.5M346.5 121.4h.4zM346.9 125.1l.2 .6M346.9 125.1l.6 .1M346.9 132.3l.5 .4M347 131.7l-.1 .6M347 131.7l.5 .3M347 122.7v.5M347.1 125.7l.6 .1"/>
<path d="M347.3 124.6l-.4 .5M347.3 124.6l.6 .1M347.3 124.6l.2 .6M347.5 125.2l.7 .1M347.5 125.2l-.4 .5M347.5 125.2l.2 .6M347.5 132l-.1 .7M347.5 132l.5 .5M347.5 132l-.6 .3M347.6 131.4l.5 .4M347.6 131.4l-.6 .3M347.6 131.4l-.1 .6"/>
<path d="M347.9 122.4v.3M347.9 124.7l.3 .6M347.9 124.7l-.4 .5M348 132.5l-.6 .2M348.1 131.8l-.1 .7M348.1 131.8l-.6 .2M348.2 125.3l-.5 .5M348.3 122l-.4 .4M348.3 122h.3M348.6 122.5l.1 .1M348.6 122.1l-.7 .6M348.6 122.6l-.5 .6"/>
<path d="M348.7 120.9l-.1 1.6M348.7 120.9v1.7M348.7 122.6h.1M348.7 120.9h.1M348.7 122.6l-.4 .6M348.8 120.9h.1M348.8 122.6h.1M348.8 120.9v1.7M348.8 120.4h.2M348.8 123.2l.2 .1M348.8 123.2h-3.5l-.4 .4M348.8 120.4v2.8"/>
<path d="M349 120.4v2.9M349.7 120.9h.9v1.7h-.9zM352 134.1h20.1M358 137.6h11.4M361.4 132.2l.4 .5M361.5 137.5l.6 .1-.6 .2zM361.6 131.5l-.2 .7M361.6 131.5l.5 .5M362.1 137.6l.6-.1v.3zM362.1 135.9v3.7M362.1 132l-.7 .2M362.1 132l.4 .5"/>
<path d="M362.3 131.4l.4 .5M362.3 131.4l-.7 .1M362.3 131.4l-.5 1.3M362.5 132.5l-.7 .2M362.7 131.9l-.2 .6M362.7 131.9l-.6 .1M372.1 134.1l.4 .4h12.6M372.9 137.6h6.3M373.6 120.9h.8v1.7h-.8zM375.1 120.4h.2M375.1 123.3h3.4M375.1 120.4v2.9"/>
<path d="M375.3 122.5h.1M375.3 123.2l-.2 .1M375.3 123.2h3.5l.4 .4v2.5l-.4 .4v4.6l.4 .4v8.1M375.3 120.4v2.8M375.3 120.9h.1M375.3 120.9v1.7M375.3 122.6h.2M375.3 120.9h.2M375.4 122.6l.4 .6M375.5 120.9v1.6M375.5 120.9v1.7M375.5 122.6l.5 .6"/>
<path d="M375.5 122.5v.1M376 132.1l.3 .5M376 125.1l.2 .6M376 125.1l.6 .1M376.2 125.7l.7 .1M376.3 131.5l-.3 .6M376.3 131.5l.3 .5M376.4 124.6l-.4 .5M376.4 124.6l.6 .1M376.4 124.6l.5 1.2M376.6 132l.4 .6M376.6 132l-.3 .6"/>
<path d="M376.6 125.2l.7 .1M376.6 125.2l-.4 .5M376.9 131.5l.4 .5M376.9 131.5h-.6M376.9 131.5l-.3 .5M377 132.6h-.7M377 124.7l.3 .6M377 124.7l-.4 .5M377.3 132l-.3 .6M377.3 132l-1.3 .1M377.3 125.3l-.4 .5M378.5 133.9v.2"/>
<path d="M378.5 133.9h.1M378.5 123.3h.1M378.5 123.3v10.6M378.6 137.5l.6 .1-.6 .2zM378.6 133.9l-.1 .2M378.6 123.3v10.6M379.2 134.1l-.4 .4M382.9 133.9h.3l-.1 .6zM383.1 125.1v9.4M136.4 155.7h21.2v20.8h-1.5l.1 33.8M138.4 155.7l.2 .6h-.3zM138.4 155.7v22.9"/>
<path d="M146 152.6l.6-.1v.3zM146 150.6v47.9M146 152.6h6.4M146.4 157.1l-.4 3.2v3.9h.4M146.4 157.1h.3M146.7 157.8l-.3 6.4M146.7 157.8h.1M146.7 157.8h1.5M146.7 157.1v.7M146.7 157v.1M146.7 157h2.6M148.1 155.8h-.1a1.5 1.5 0 0 0-1.6 1.3"/>
<path d="M148.1 155.8a1.46 1.46 0 0 0-1.4 1.2M148.1 155.8h6M148.2 157.8l-.3 6.4M149.4 156.2v1.5M149.4 156.2h.8M149.4 157.7h.8M150.2 155.8v.3M150.2 156.1v1.7h-2M150.2 156.1h3.9M154.1 155.7v.8M154.1 156.5v49.8M154.1 156.5h20"/>
<path d="M157.6 157.8h2M159.6 156.5v1.3M159.6 157.8v1.7l22.6 .1v.7M159.6 159.1h1.3M159.6 157h1.3M159.6 159.4h21.8M160.9 158v1.1M161 157.1h.1M161 158l-.1 1.1M161 157.1v.9M161 158.1h21.7M161.2 152.6h18"/>
<path d="M166.7 152.5l.6 .1-.6 .2zM167.3 152.6l.6-.1v.3zM167.3 150.6v47.9h27.5M174.1 155.6h5.2v1.8h-5.2zM175.7 155.6v-1.6h2.2v1.6M179.3 156.5h3.4v1.6M181.4 159.4v.9M181.4 158.1h.1M181.4 158.1v1.3M181.4 156.5h.1M181.4 159.3h.5M181.6 156.5v-.5h6.7v1.7h-4.7"/>
<path d="M181.6 159.5v1.7M181.9 159.3v.3M181.9 156v-1.6h6v1.6M182.7 158.1v.4M182.7 158.5h-.8v.8M182.7 156.7h.4v1.7h-.4M182.7 158.5v.3h-.8M182.8 156.7v1.7M183.1 156.8h.5v1.5h-.5M187 154.4v1.6M188.3 157.5h.6v7.6M195.3 152.5l.6 .1-.6 .2z"/>
<path d="M195.9 152.6l.6-.1v.3zM195.9 150.6v43.1M219.5 152.6h-35M224.8 152.6h35.1M252.4 152.5l.6 .1-.6 .2zM253 152.6l.6-.1v.3zM253 150.6v27.7M266.7 152.5l.6 .1-.6 .2zM267.3 150.6v41.5M267.3 152.6l.6-.1v.3zM270.8 152.6h-7.4M274.3 152.6h6.1"/>
<path d="M279.8 152.5l.6 .1-.6 .2zM280.4 150.6v59.5M146.4 164.2h1.5M146.4 164.2v34.3M147.9 164.2v34.3M156.1 177.4h4M156.2 177.1v33.2M156.2 177.1h124.1M156.2 177.1l-.1 .1M157.6 172.4h2M159.6 172.4v1.3M159.6 173.2h1.3"/>
<path d="M159.6 171.2h1.3M159.6 170.8h23.1M160.1 177.2v33.1M160.1 176.7h117.2M160.9 171.2l.1 1M160.9 171.2v1M160.9 172.2v1M160.9 173.2h.1M161 172.2v.9M161 172.1h20.4M167.9 177.5l-1.5 .6M181.4 160.3v1.2h.5"/>
<path d="M181.4 170.8h.1M181.4 170.8v1.3M181.4 172.1v1.6M181.4 173.7h.1M181.4 172h.2v1.7M181.4 160.3h.8M181.4 171.7h.5M181.4 172.9h.8M181.6 176.5v-1l.4-.3h7.7l.4 .4 .5-.4h7.7l.4 .3v1M181.6 176.2h-12.6l-.7 .3M181.6 172h.6v.9M181.9 161.1v.4"/>
<path d="M181.9 171.7v.3M181.9 161.5v7.3h.8v1.9M181.9 173.6v.1M181.9 165.1h7M182.2 160.3v.8l-.8 .1M182.2 172.9v.7h-.6M182.2 176.2h.1M182.2 176.3h.7M182.2 176.1v.2M182.4 175.9h.3M182.5 176.5a.34 .34 0 0 1-.2-.5 .34 .34 0 0 1 .5 0 .34 .34 0 0 1-.1 .5M182.7 170.7v.1"/>
<path d="M182.7 168.9l.1 1.7M182.7 170.8l-.8 .1v.8M182.7 172.7v1h-25.1M182.7 170.7h-23.1v1.7M182.7 169.8h.9M182.8 168.9l.8 .1v.8M182.8 172.7v.8M182.9 176.1v.2M183.1 168.9v1.7h-.4M183.1 172.7v.8h-.4M183.6 169.8v.8h-.5M183.6 172.7v.8h-.5"/>
<path d="M188.9 176.5a.42 .42 0 0 1-.1-.6 .42 .42 0 0 1 .7 0 .42 .42 0 0 1-.1 .6M188.9 165.1v7.6h-6.7M189.9 175.3h.5M190.1 175.3v1.2M190.9 176.5a.41 .41 0 0 1-.1-.6 .41 .41 0 0 1 .6 0 .41 .41 0 0 1 0 .6M195.9 177.3l.2 .4h.5M196.3 177.4v.4M197.3 176.1v.2M197.4 176.3h.6M197.6 176.5a.34 .34 0 0 1-.2-.5 .34 .34 0 0 1 .6 0 .34 .34 0 0 1-.2 .5M198 176.2h.1M198 176.1v.2"/>
<path d="M198.7 176.2h12.6l.6 .3M250.1 175.6l.5-.4h7.7l.4 .3v1M250.3 175.3h-.2v1.2M250.9 176.5a.42 .42 0 0 1-.1-.6 .42 .42 0 0 1 .6 0 .42 .42 0 0 1 0 .6M253 177.3l-.3 .4h-.5M257.4 176.1v.2M257.4 176.3h.6M257.6 176.5a.34 .34 0 0 1-.2-.5 .34 .34 0 0 1 .6 0 .34 .34 0 0 1-.2 .5M258.1 176.1v.2M267.3 178.3h17.6M277.3 176.5v34.3M277.3 177.3h3"/>
<path d="M280.3 177.1v.2M280.3 177.3v32.8M282.9 178.3l.1 .6h-.2zM282.9 178.3v11.6M286.6 176.5v13.4M286.6 176.5l.1 .6h-.3zM288.6 176.5h-128.5v34.3h128.5M351.4 178.5h.4l-.2 .6zM351.6 175.7v5M351.6 175.7l.2 .6h-.4zM354.7 173.3h1M355.1 173.1l.6 .2-.6 .2z"/>
<path d="M355.7 171.3v4.4a1.71 1.71 0 0 0-1.7 1.7 1.71 1.71 0 0 0 1.7 1.7M356.8 173.3l.6-.2v.4zM356.8 175.7a1.71 1.71 0 0 1 1.7 1.7 1.71 1.71 0 0 1-1.7 1.7h-7.2M356.8 171.3v4.4M356.8 173.3h3.6M356.8 175.7h-7.2M368.1 176.3h14.3M138.4 183.9v23.2M146 198.5v4l.4 3.2M146 198.5h.4M146.4 198.5l.3 6.5M146.4 198.5h1.5"/>
<path d="M147.9 198.5l.3 6.5M160.1 183.3h117.2M160.1 183.7h117.2M167.3 194.6l.1 .6h-.3zM178.2 195.3l-1.1 2.9M188.5 195.7h2.2M188.7 196.6l.9 1.3M189.6 195.7v2.2M190.4 196.6l-.8 1.3M266.5 193a1.08 1.08 0 0 1 1.3-.2 1.08 1.08 0 0 1 .5 1.3 1.11 1.11 0 0 1-1.4 .5 1.11 1.11 0 0 1-.7-1.4zM266.6 193.7h1.4M267.3 193v1.4"/>
<path d="M282.9 195.2v13.9M286.6 195.2v15.6M354.1 187.7v2.3M354.1 188.8h2.2M355 188l1.3 .8M356.3 188.8l-1.3 .9M136.4 207.1h19.7M138.3 206.5h.3l-.2 .6zM146.4 205.7a1.54 1.54 0 0 0 1.7 1.3M146.7 205h.1M146.7 205h1.5M146.7 205v.7"/>
<path d="M146.7 205.8a1.55 1.55 0 0 0 1.4 1.2M146.7 205.7h-.3M146.7 205.7v.1M146.7 205.8h2.6M148.1 207h6M148.2 205h2v1.7M149.4 205.1v1.4M149.4 205.1h.8M149.4 206.5h.8M150.2 206.7v.3M150.2 206.7h3.9M154.1 206.3v.8"/>
<path d="M154.1 206.3h2M156.1 209.9h4M156.2 210.3h3.9M160.1 210.4h117.2M160.1 204.1h117.2M160.1 203.7h117.2M160.1 210.2v.1M166.4 209.2l1.5 .7M167.3 210.1l.1 .6h-.3zM167.3 208.1v7.9h22.4M168.3 210.8l.7 .3h16.6M171.1 216.4l-1.1 2.8"/>
<path d="M181.5 213.2h2.3M181.8 214.1l.9 1.3M182.7 213.2v2.2M183.5 214.1l-.8 1.3M185.6 211.1h1.1M185.6 210.8v.3M186.7 211.1h6.9M186.7 210.8v.3M193.6 211.1h1.1M193.6 210.8v.3M194.7 210.8v.3M211.9 210.8l-.6 .3h-16.6"/>
<path d="M267.3 210.1l.1 .6h-.3zM267.3 208.1v7.9h22.4M267.3 209.1h17.6M272.8 216.4l-1.1 2.8M277.3 210.3h3M277.3 210.1h3M280.3 210.1v.2M280.3 210.1h.1M280.4 210.1l-.1 .2M281.6 213.2h2.2M281.8 214.1l.9 1.3M282.7 213.2v2.2"/>
<path d="M282.8 208.5h.2l-.1 .6zM283.5 214.1l-.8 1.3M286.4 210.2h.3l-.1 .6zM4 245.2h123v47.8M4 253.7h123M4 259.4h123M52.4 245.2v47.8M83.5 253.7v5.7M104.7 253.7v5.7M216 253h200M216 248h65M216 258h65"/>
<path d="M228.6 243v15M255.2 243v15M281 243v50M296 243v30M346 243v30M361 243v30M381 253v20M392 253v20M416 243h-200v50M4 265h123M4 270.6h123M4 276.2h123"/>
<path d="M84.9 279.3h1.3M85.5 278.6v1.3M216 278h65M216 273h200M216 263h165M216 268h65M231 263v15M256 263v15M311 273v20M393.4 260.5l9-2.5v10l-9-2.5zM4 281.8h123M4 287.4h123"/>
<path d="M83.5 287.4v5.6M84.9 280.6h1.3M104.7 287.4v5.6M267.4 287.2h1.2M267.4 286h1.2M268 285.5v1.1"/>
<circle cx="161.6" cy="53.2" r=".85"/>
<circle cx="161.6" cy="53.2" r=".82"/>
<circle cx="176.5" cy="45.5" r=".86"/>
<circle cx="176.6" cy="45.5" r=".71"/>
<circle cx="181.6" cy="45.5" r=".72"/>
<circle cx="181.6" cy="45.5" r=".86"/>
<circle cx="185.4" cy="45.5" r=".99"/>
<circle cx="185.4" cy="45.5" r=".96"/>
<circle cx="190.1" cy="45.5" r=".43"/>
<circle cx="190.1" cy="45.5" r=".86"/>
<circle cx="194.8" cy="45.5" r=".96"/>
<circle cx="194.9" cy="45.5" r=".98"/>
<circle cx="198.7" cy="45.5" r=".72"/>
<circle cx="198.7" cy="45.5" r=".86"/>
<circle cx="203.7" cy="45.5" r=".72"/>
<circle cx="203.7" cy="45.5" r=".86"/>
<circle cx="224.4" cy="44.9" r=".93"/>
<circle cx="253" cy="44.9" r=".92"/>
<circle cx="267.3" cy="44.9" r=".92"/>
<circle cx="275.8" cy="53.2" r=".81"/>
<circle cx="275.9" cy="53.2" r=".85"/>
<circle cx="161.6" cy="67.5" r=".86"/>
<circle cx="161.6" cy="67.5" r=".81"/>
<circle cx="176.6" cy="75.2" r=".87"/>
<circle cx="176.6" cy="75.2" r=".71"/>
<circle cx="181.6" cy="75.2" r=".72"/>
<circle cx="181.6" cy="75.2" r=".87"/>
<circle cx="185.4" cy="75.2" r=".97"/>
<circle cx="185.4" cy="75.2" r=".99"/>
<circle cx="190.1" cy="75.2" r=".43"/>
<circle cx="190.1" cy="75.2" r=".86"/>
<circle cx="194.8" cy="75.2" r=".97"/>
<circle cx="194.9" cy="75.2" r=".98"/>
<circle cx="198.7" cy="75.2" r=".72"/>
<circle cx="198.7" cy="75.2" r=".87"/>
<circle cx="203.7" cy="75.2" r=".72"/>
<circle cx="203.7" cy="75.2" r=".87"/>
<circle cx="224.4" cy="75.8" r=".93"/>
<circle cx="251.1" cy="77.8" r=".77"/>
<circle cx="251.1" cy="77.8" r=".75"/>
<circle cx="267.3" cy="75.8" r=".92"/>
<circle cx="275.8" cy="67.5" r=".86"/>
<circle cx="275.8" cy="67.5" r=".81"/>
<circle cx="200.5" cy="88" r=".99"/>
<circle cx="191.3" cy="116" r=".74"/>
<circle cx="197.6" cy="118.7" r=".74"/>
<circle cx="197.6" cy="118.7" r=".86"/>
<circle cx="251.3" cy="118.7" r=".85"/>
<circle cx="251.3" cy="118.7" r=".76"/>
<circle cx="251.3" cy="118.7" r=".74"/>
<circle cx="257.6" cy="118.7" r=".75"/>
<circle cx="257.6" cy="118.7" r=".86"/>
<circle cx="326.4" cy="116" r="1.02"/>
<circle cx="326.4" cy="116" r=".96"/>
<circle cx="328.8" cy="115.5" r=".86"/>
<circle cx="328.8" cy="115.5" r=".78"/>
<circle cx="338.3" cy="115.3" r=".78"/>
<circle cx="338.3" cy="115.3" r=".84"/>
<circle cx="340.6" cy="116" r="1.02"/>
<circle cx="340.6" cy="116" r=".96"/>
<circle cx="341.1" cy="118.4" r=".78"/>
<circle cx="276" cy="121.7" r=".86"/>
<circle cx="276" cy="121.7" r=".81"/>
<circle cx="325.9" cy="127.7" r=".78"/>
<circle cx="326.4" cy="130.1" r="1.03"/>
<circle cx="326.4" cy="130.1" r=".96"/>
<circle cx="328.7" cy="130.8" r=".83"/>
<circle cx="328.7" cy="130.8" r=".78"/>
<circle cx="333.5" cy="123.1" r="7.6"/>
<circle cx="338.2" cy="130.6" r=".78"/>
<circle cx="340.6" cy="130.1" r="1.03"/>
<circle cx="340.6" cy="130.1" r=".96"/>
<circle cx="341.2" cy="127.8" r=".84"/>
<circle cx="341.2" cy="127.8" r=".78"/>
<circle cx="347.5" cy="125.2" r="1.22"/>
<circle cx="347.5" cy="132.1" r="1.18"/>
<circle cx="347.5" cy="125.2" r="1.19"/>
<circle cx="347.5" cy="132.1" r="1.56"/>
<circle cx="347.5" cy="125.2" r="1.56"/>
<circle cx="347.5" cy="132" r="1.43"/>
<circle cx="347.5" cy="125.2" r="1.43"/>
<circle cx="362.1" cy="132.1" r="1.56"/>
<circle cx="362.1" cy="132" r="1.18"/>
<circle cx="362.1" cy="132" r="1.43"/>
<circle cx="376.6" cy="125.2" r="1.21"/>
<circle cx="376.6" cy="132" r="1.19"/>
<circle cx="376.6" cy="132" r="1.43"/>
<circle cx="376.6" cy="125.2" r="1.43"/>
<circle cx="376.6" cy="132.1" r="1.57"/>
<circle cx="376.6" cy="125.2" r="1.57"/>
<circle cx="376.7" cy="125.2" r="1.18"/>
<circle cx="167.3" cy="178.3" r=".96"/>
<circle cx="167.3" cy="178.2" r=".92"/>
<circle cx="189.1" cy="176.2" r=".34"/>
<circle cx="191.1" cy="176.2" r=".34"/>
<circle cx="195.8" cy="178.2" r=".97"/>
<circle cx="195.9" cy="178.2" r=".92"/>
<circle cx="224.4" cy="178.2" r=".97"/>
<circle cx="224.4" cy="178.2" r=".92"/>
<circle cx="251.1" cy="176.2" r=".34"/>
<circle cx="253" cy="178.2" r=".97"/>
<circle cx="253" cy="178.2" r=".92"/>
<circle cx="267.3" cy="178.3" r=".93"/>
<circle cx="267.3" cy="178.2" r=".97"/>
<circle cx="164.3" cy="189.4" r=".48"/>
<circle cx="164.3" cy="198" r=".48"/>
<circle cx="167.3" cy="193.7" r=".85"/>
<circle cx="177.7" cy="196.7" r=".99"/>
<circle cx="195.8" cy="193.7" r=".86"/>
<circle cx="267" cy="193.7" r="3"/>
<circle cx="273.1" cy="189.4" r=".47"/>
<circle cx="273.1" cy="198" r=".47"/>
<circle cx="167.3" cy="209.1" r=".97"/>
<circle cx="167.3" cy="209.1" r=".92"/>
<circle cx="170.6" cy="217.8" r=".98"/>
<circle cx="195.8" cy="209.1" r=".98"/>
<circle cx="195.9" cy="209.1" r=".92"/>
<circle cx="224.4" cy="209.1" r=".98"/>
<circle cx="224.4" cy="209.1" r=".92"/>
<circle cx="253" cy="209.1" r=".98"/>
<circle cx="253" cy="209.1" r=".92"/>
<circle cx="267.3" cy="209.1" r=".98"/>
<circle cx="267.3" cy="209.1" r=".93"/>
<circle cx="272.3" cy="217.7" r=".99"/>
</g>
<path d="M412.4 262.3a2.5 2.5 0 0 0-4.1-1.1 2.5 2.5 0 0 0 1 4.2 2.5 2.5 0 0 0 3.2-2.9l-.1-.2" fill="none" stroke="#000" stroke-width=".3" stroke-dasharray="30.5 1.3 1.3 1.3" stroke-dashoffset="24.5" stroke-linecap="butt"/>
<path d="M414.8 261.5a5 5 0 0 0-8.3-2 5 5 0 0 0 2.2 8.3 5 5 0 0 0 6.2-6l-.1-.3" fill="none" stroke="#000" stroke-width=".3" stroke-dasharray="30.5 1.3 1.3 1.3" stroke-dashoffset="16.7" stroke-linecap="butt"/>
<path d="M362.1 121.6v14.3" fill="none" stroke="#000" stroke-width=".3" stroke-dasharray="30.5 1.3 1.3 1.3" stroke-dashoffset="25.2"/>
<path d="M265.9 193.7h-.2M267.3 192.2v-.1M267.3 195.1v.1M268.7 193.7h.2" fill="none" stroke="#000" stroke-width=".3" stroke-dasharray="30.5 1.3 1.3 1.3"/>
<path d="M410 255.7v14.9" fill="none" stroke="#000" stroke-width=".3" stroke-dasharray="30.5 1.3 1.3 1.3" stroke-dashoffset="25"/>
<path d="M403.4 263l12.6-.1" fill="none" stroke="#000" stroke-width=".3" stroke-dasharray="30.5 1.3 1.3 1.3" stroke-dashoffset="26.1"/>
<path d="M216 248v5" fill="none" stroke="#000" stroke-width=".3" stroke-dasharray="30.5 1.3 1.3 1.3" stroke-dashoffset="29.9"/>
<path d="M161.2 45.5v29.7M190.1 45.5v29.7M247.3 45.5v29.7M276.3 45.5v29.7" fill="none" stroke="#f00" stroke-width=".3" stroke-dasharray="30.5 1.3 1.3 1.3" stroke-dashoffset="17.5"/>
<g fill="#000">
<path d="M345.1 132.5l-.2 .6-.3-.1z"/>
<path d="M146 29.9l.6-.1v.3zM189.5 29.8l.6 .1-.6 .2zM146 34.3l.6-.2v.3zM160.5 34.1l.6 .2-.6 .1z"/>
<path d="M164.1 34.3l.6-.2v.3zM215.5 34.1l.6 .2-.6 .1zM195.9 152.6l.6-.1v.3zM252.4 152.5l.6 .1-.6 .2z"/>
<path d="M176.6 37.3l.6-.2v.4zM203.1 37.1l.6 .2-.6 .2z"/>
<path d="M246.7 29.8l.6 .1-.6 .2zM190.1 29.9l.6-.1v.3z"/>
<path d="M279.8 37.1l.6 .2-.6 .2zM276.3 37.3l.6-.2v.4z"/>
<path d="M210.9 45.5l.2 .6h-.3zM210.8 74.6h.3l-.2 .6zM383.1 112.8l.1 .6h-.3zM382.9 133.9h.3l-.1 .6zM286.6 176.5l.1 .6h-.3zM286.4 210.2h.3l-.1 .6zM282.9 178.3l.1 .6h-.2zM282.8 208.5h.2l-.1 .6z"/>
<path d="M146 109.5l.6-.1v.2zM279.8 109.4l.6 .1-.6 .1zM181.6 40.6l.6-.2v.3zM198.1 40.4l.6 .2-.6 .1zM203.7 76.1l-.1 .6h.3zM190.1 76.1l-.1 .6h.3zM362.1 137.6l.6-.1v.3zM378.6 137.5l.6 .1-.6 .2zM146 152.6l.6-.1v.3zM166.7 152.5l.6 .1-.6 .2zM167.3 152.6l.6-.1v.3zM195.3 152.5l.6 .1-.6 .2zM167.3 194.6l-.2 .6h.3zM167.3 210.1l-.2 .6h.3zM267.3 210.1l-.2 .6h.3z"/>
<path d="M378.9 108.6l.6 .2-.6 .1zM344.6 108.8l.6-.2v.3z"/>
<path d="M361.5 137.5l.6 .1-.6 .2zM345.1 137.6l.6-.1v.3zM279.8 152.5l.6 .1-.6 .2zM267.3 152.6l.6-.1v.3z"/>
<path d="M253 152.6l.6-.1v.3zM266.7 152.5l.6 .1-.6 .2z"/>
<path d="M351.6 175.7l.2 .6h-.4zM351.4 178.5h.4l-.2 .6z"/>
<path d="M356.8 173.3l.6-.2v.4zM355.1 173.1l.6 .2-.6 .2z"/>
<path d="M138.3 206.5h.3l-.2 .6zM138.4 155.7l.2 .6h-.3z"/>
</g>
<g font-size="6.3">
<text x="282.1" y="250.3">名称</text>
<text x="347.1" y="250.3">图号</text>
<text x="282.1" y="260.3">材质</text>
<text x="347.1" y="260.3">质量</text>
<text x="383.3" y="262.1">视</text>
<text x="383.3" y="269.9">图</text>
<text x="282.1" y="270.3">版次</text>
<text x="347.1" y="270.3">比例</text>
</g>
<g font-size="4.2">
<text x="4.8" y="237.6">注意：1.行走平行度（正面+侧面），450行程内，≤±0.03mm，1000行程内，≤±0.05mm。</text>
<text x="12.2" y="243.3">2.本体形变，450行程内，≤±0.03mm，1000行程内，≤±0.05mm。</text>
<text x="18.6" y="251.3">型号/规格</text>
<text x="69.5" y="251.3">GTH12-200-BL-M40-C4</text>
<text x="300.8" y="249.5">GTH12-200-BL-M40-C4</text>
<text x="14.4" y="258.3">螺杆型号/规格</text>
<text x="19.7" y="263.9">有效行程</text>
<text x="63.7" y="258.3">1605</text>
<text x="86.5" y="263.9">200</text>
<text x="89.9" y="258.3">1610</text>
<text x="111.7" y="258.3">1620</text>
<text x="19.7" y="269.5">精度等级</text>
<text x="87.6" y="269.5">C7</text>
<text x="259" y="267">2022/9/29</text>
<text x="19.7" y="275.2">马达容量</text>
<text x="74.9" y="275.2">400W（无刹车）</text>
<text x="15.5" y="280.8">重复定位精度</text>
<text x="86.7" y="280.8">0.02</text>
<text x="9.1" y="286.4">感应开关方式及数量</text>
<text x="72.7" y="286.4">外挂型三只（C4）</text>
<text x="15.5" y="292">建议最快速度</text>
<text x="60.5" y="292">250MM/S</text>
<text x="86.7" y="292">500MM/S</text>
<text x="107.4" y="292">1000MM/S</text>
</g>
<g font-size="4.1">
<text x="374.2" y="175.1">I</text>
<text x="368.1" y="180.4">2 : 3.5</text>
<text x="271" y="195.2">I</text>
</g>
<g font-size="3.5">
<text x="113" y="35.5">53 滑台极限位置 1</text>
<text x="151.5" y="31.2">154.50 滑台原始位置</text>
<text x="192.3" y="35.5">182</text>
<text x="250" y="31.2">200 有效行程</text>
<text x="193.2" y="41.8">60</text>
<text x="193.2" y="38.6">95</text>
<text x="283.2" y="38.6">14.50 滑台极限位置 1</text>
<text x="212.2" y="62.7" transform="rotate(-90 212.2 62.7)">104</text>
<text x="205.3" y="83.3">8 x M6 贯穿</text>
<text x="191.7" y="89.2">2 x</text>
<text x="202.2" y="89.2">6 H7</text>
<text x="215.4" y="89.2">8</text>
<text x="202.9" y="110.8">470.50</text>
<text x="359.5" y="110">122</text>
<text x="384.4" y="125" transform="rotate(-90 384.4 125)">76</text>
<text x="331.5" y="136">基准面</text>
<text x="349.1" y="138.9">59.50</text>
<text x="369.4" y="138.9">60</text>
<text x="152.4" y="153.9">74.50</text>
<text x="179.2" y="153.9">100</text>
<text x="219.5" y="153.9">200</text>
<text x="259.9" y="153.9">50</text>
<text x="270.8" y="153.9">46</text>
<text x="360.4" y="174.5">2</text>
<text x="139.7" y="183.9" transform="rotate(-90 139.7 183.9)">180</text>
<text x="349.4" y="191.3" transform="rotate(-90 349.4 191.3)">+0.012</text>
<text x="352.9" y="189.5" transform="rotate(-90 352.9 189.5)">0</text>
<text x="356.4" y="187.1" transform="rotate(-90 356.4 187.1)">6</text>
<text x="168.9" y="198">2 x</text>
<text x="179.3" y="198">6 H7</text>
<text x="192.5" y="198">6</text>
<text x="284.2" y="195.2" transform="rotate(-90 284.2 195.2)">108</text>
<text x="287.8" y="195.2" transform="rotate(-90 287.8 195.2)">120</text>
<text x="352.9" y="194.8" transform="rotate(-90 352.9 194.8)">6</text>
<text x="168.9" y="215.5">6 x M8</text>
<text x="185.5" y="215.5">16</text>
<text x="268.9" y="215.5">4 x M8</text>
<text x="285.5" y="215.5">16</text>
<text x="172.2" y="219">6.5 贯穿</text>
<text x="273.9" y="219">6.5 贯穿</text>
<text x="221.4" y="246.8">1</text>
<text x="221.4" y="251.8">2</text>
<text x="218.8" y="256.8">序号</text>
<text x="232.2" y="256.8">修 订 版 次</text>
<text x="257.5" y="256.8">设计变更编号</text>
<text x="228.2" y="261.8">设</text>
<text x="240.1" y="261.8">计</text>
<text x="252" y="261.8">变</text>
<text x="263.9" y="261.8">更</text>
<text x="219.1" y="266.7">设 计</text>
<text x="366.6" y="269.3">1:3.5</text>
<text x="219.1" y="271.7">校 核</text>
<text x="219.1" y="276.7">批 准</text>
<text x="222.9" y="282.7">技术要求：</text>
<text x="231.8" y="287.3">1、未标注公差全部 0.1</text>
<text x="231.7" y="291.8">2、未标注倒角全部C0.3</text>
</g>
</svg>
